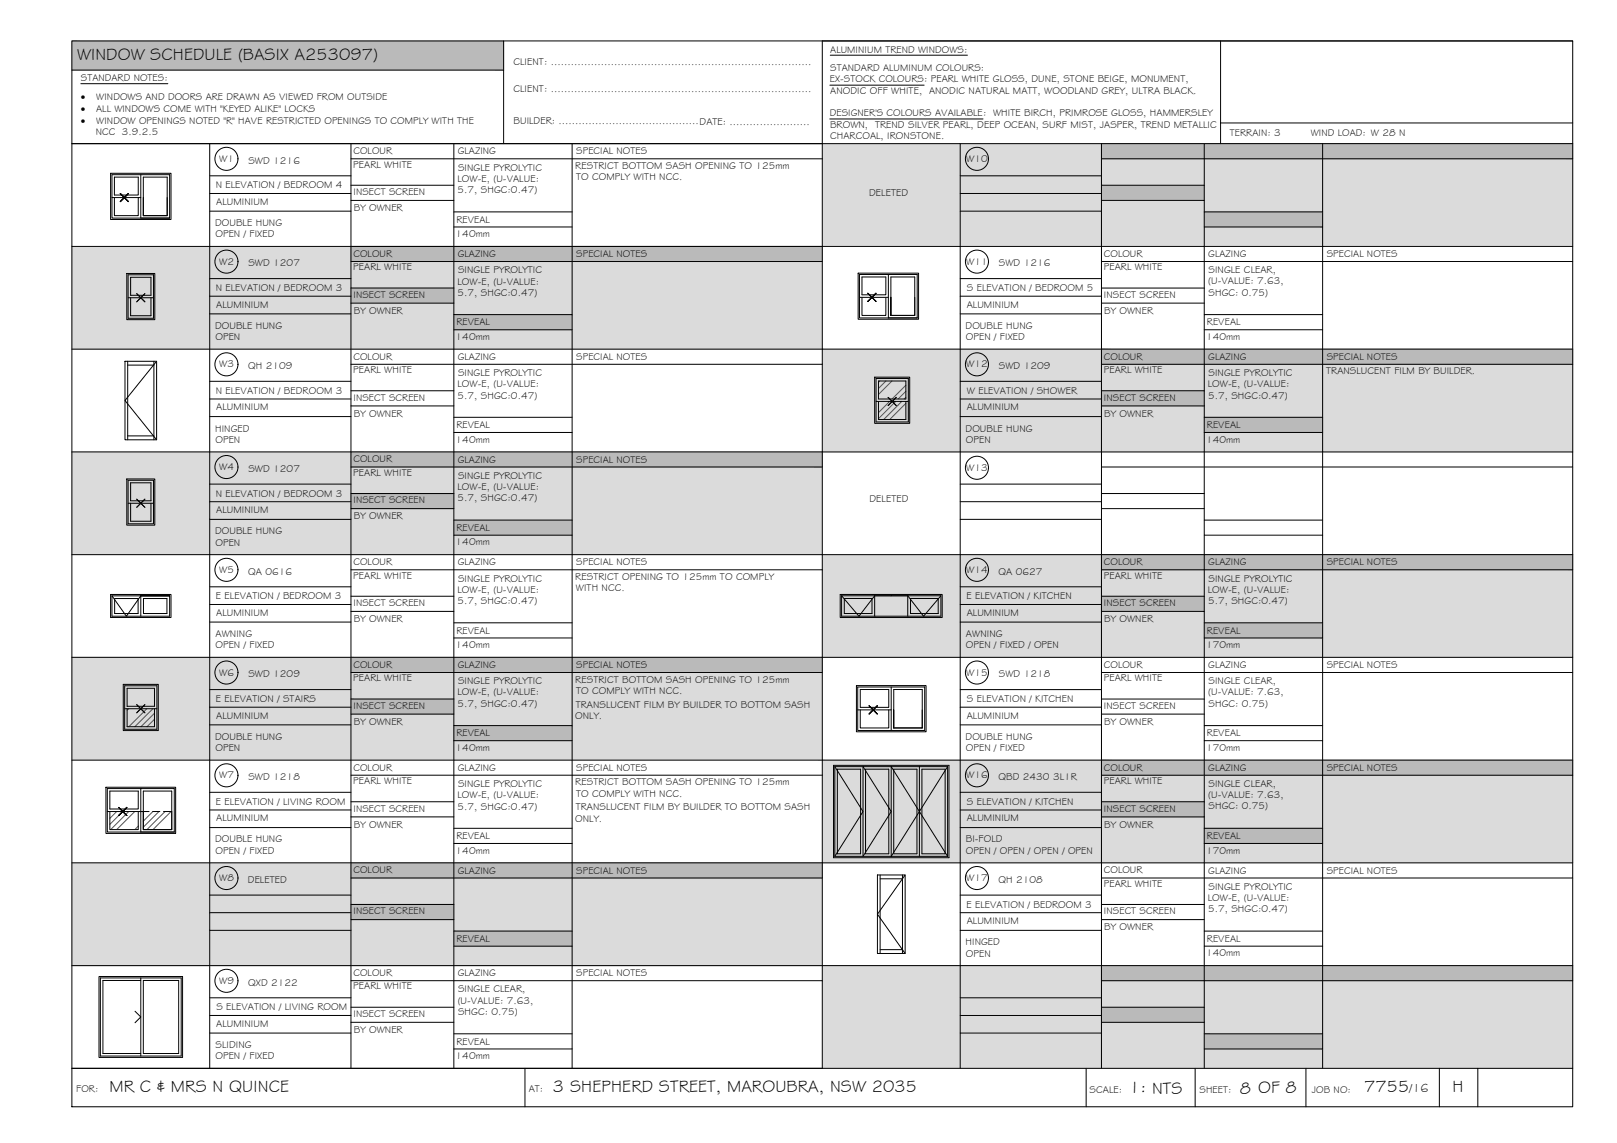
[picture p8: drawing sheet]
<svg xmlns="http://www.w3.org/2000/svg" width="420mm" height="297mm" viewBox="0 0 420 297" stroke-linecap="round" stroke-linejoin="round" font-family="sans-serif">
<!-- layer: WINDOW SCHEDULE HATCH -->
<g fill="#dbdbdb" stroke="#dbdbdb" stroke-width=".26">
<path d="M213.7 37.3l195 26.7v-26.7zM213.7 37.3l195 26.7h-195z"/>
<path d="M18.7 64l195 26.7v-26.7zM18.7 64l195 26.7h-195z"/>
<path d="M213.7 90.7l195 26.7v-26.7zM213.7 90.7l195 26.7h-195z"/>
<path d="M18.7 117.4l195 26.7v-26.7zM18.7 117.4l195 26.7h-195z"/>
<path d="M213.7 144.1l195 26.7v-26.7zM213.7 144.1l195 26.7h-195z"/>
<path d="M18.7 170.8l195 26.7v-26.7zM18.7 170.8l195 26.7h-195z"/>
<path d="M213.7 197.5l195 26.7v-26.7zM213.7 197.5l195 26.7h-195z"/>
<path d="M18.7 224.2l195 26.7v-26.7zM18.7 224.2l195 26.7h-195z"/>
<path d="M213.7 250.9l195 26.7v-26.7zM213.7 250.9l195 26.7h-195z"/>
</g>
<g fill="#bababa" stroke="#bababa" stroke-width=".26">
<path d="M18.7 10.6l112.2 7.6v-7.6zM18.7 10.6l112.2 7.6h-112.2z"/>
<path d="M286.2 37.3l122.5 4v-4zM286.2 37.3l122.5 4h-122.5z"/>
<path d="M286.2 48.1l26.7 4v-4zM286.2 48.1l26.7 4h-26.7z"/>
<path d="M312.9 55.1l30.8 3.9v-3.9zM312.9 55.1l30.8 3.9h-30.8z"/>
<path d="M91.2 64l122.5 4v-4zM91.2 64l122.5 4h-122.5z"/>
<path d="M91.2 74.9l26.7 3.9v-3.9zM91.2 74.9l26.7 3.9h-26.7z"/>
<path d="M117.9 81.8l30.8 3.9v-3.9zM117.9 81.8l30.8 3.9h-30.8z"/>
<path d="M286.2 90.7l122.5 4v-4zM286.2 90.7l122.5 4h-122.5z"/>
<path d="M286.2 101.6l26.7 3.9v-3.9zM286.2 101.6l26.7 3.9h-26.7z"/>
<path d="M312.9 108.5l30.8 3.9v-3.9zM312.9 108.5l30.8 3.9h-30.8z"/>
<path d="M91.2 117.4l122.5 4v-4zM91.2 117.4l122.5 4h-122.5z"/>
<path d="M91.2 128.3l26.7 3.9v-3.9zM91.2 128.3l26.7 3.9h-26.7z"/>
<path d="M117.9 135.2l30.8 3.9v-3.9zM117.9 135.2l30.8 3.9h-30.8z"/>
<path d="M286.2 144.1l122.5 4v-4zM286.2 144.1l122.5 4h-122.5z"/>
<path d="M286.2 155l26.7 3.9v-3.9zM286.2 155l26.7 3.9h-26.7z"/>
<path d="M312.9 161.9l30.8 3.9v-3.9zM312.9 161.9l30.8 3.9h-30.8z"/>
<path d="M91.2 170.8l122.5 4v-4zM91.2 170.8l122.5 4h-122.5z"/>
<path d="M91.2 181.6l26.7 4v-4zM91.2 181.6l26.7 4h-26.7z"/>
<path d="M117.9 188.6l30.8 3.9v-3.9zM117.9 188.6l30.8 3.9h-30.8z"/>
<path d="M286.2 197.5l122.5 4v-4zM286.2 197.5l122.5 4h-122.5z"/>
<path d="M286.2 208.4l26.7 3.9v-3.9zM286.2 208.4l26.7 3.9h-26.7z"/>
<path d="M312.9 215.3l30.8 3.9v-3.9zM312.9 215.3l30.8 3.9h-30.8z"/>
<path d="M91.2 224.2l122.5 4v-4zM91.2 224.2l122.5 4h-122.5z"/>
<path d="M91.2 235l26.7 4v-4zM91.2 235l26.7 4h-26.7z"/>
<path d="M117.9 242l30.8 3.9v-3.9zM117.9 242l30.8 3.9h-30.8z"/>
<path d="M286.2 250.9l122.5 4v-4zM286.2 250.9l122.5 4h-122.5z"/>
<path d="M286.2 261.8l26.7 3.9v-3.9zM286.2 261.8l26.7 3.9h-26.7z"/>
<path d="M312.9 268.7l30.8 3.9v-3.9zM312.9 268.7l30.8 3.9h-30.8z"/>
</g>
<!-- layer: BORDER -->
<g fill="none" stroke="#000" stroke-width=".26">
<path d="M18.7 10.6h390v277h-390zM18.7 18.2h112.2M130.9 10.6v26.7M317.1 10.6v26.7M408.7 10.6h-195v267M18.7 37.3h390M54.5 37.3v240.3M91.2 37.3v240.3M117.9 37.3v240.3M148.7 37.3v240.3M249.5 37.3v240.3M286.2 37.3v240.3"/>
<path d="M312.9 37.3v240.3M317.1 32h91.6M343.7 37.3v240.3M54.5 45.7h36.7M54.5 50.3h36.7M54.5 54.9h36.7M91.2 41.3h122.5M91.2 48.1h26.7M91.2 52.1h26.7M117.9 55.1h30.8M117.9 59h30.8M249.5 45.7h36.7"/>
<path d="M249.5 50.3h36.7M249.5 54.9h36.7M286.2 41.3h122.5M286.2 48.1h26.7M286.2 52.1h26.7M312.9 55.1h30.8M312.9 59h30.8M18.7 64h390M54.5 72.4h36.7M54.5 77h36.7M91.2 68h122.5M91.2 74.9h26.7"/>
<path d="M91.2 78.8h26.7M249.5 72.4h36.7M249.5 77h36.7M286.2 68h122.5M286.2 74.9h26.7M286.2 78.8h26.7M18.7 90.7h390M54.5 81.6h36.7M54.5 99.1h36.7M91.2 94.7h122.5M117.9 81.8h30.8M117.9 85.7h30.8"/>
<path d="M249.5 81.6h36.7M249.5 99.1h36.7M286.2 94.7h122.5M312.9 81.8h30.8M312.9 85.7h30.8M18.7 117.4h390M54.5 103.7h36.7M54.5 108.3h36.7M91.2 101.6h26.7M91.2 105.5h26.7M117.9 108.5h30.8M117.9 112.4h30.8"/>
<path d="M249.5 103.7h36.7M249.5 108.3h36.7M286.2 101.6h26.7M286.2 105.5h26.7M312.9 108.5h30.8M312.9 112.4h30.8M54.5 125.8h36.7M54.5 130.4h36.7M54.5 135h36.7M91.2 121.4h122.5M91.2 128.3h26.7M91.2 132.2h26.7"/>
<path d="M117.9 135.2h30.8M117.9 139.1h30.8M249.5 125.8h36.7M249.5 130.4h36.7M249.5 135h36.7M286.2 121.4h122.5M286.2 128.3h26.7M286.2 132.2h26.7M312.9 135.2h30.8M312.9 139.1h30.8M18.7 144.1h390M54.5 152.5h36.7"/>
<path d="M54.5 157.1h36.7M91.2 148.1h122.5M91.2 155h26.7M91.2 158.9h26.7M249.5 152.5h36.7M249.5 157.1h36.7M286.2 148.1h122.5M286.2 155h26.7M286.2 158.9h26.7M18.7 170.8h390M54.5 161.7h36.7M54.5 179.2h36.7"/>
<path d="M91.2 174.8h122.5M117.9 161.9h30.8M117.9 165.8h30.8M249.5 161.7h36.7M249.5 179.2h36.7M286.2 174.8h122.5M312.9 161.9h30.8M312.9 165.8h30.8M18.7 197.5h390M54.5 183.8h36.7M54.5 188.4h36.7M91.2 181.7h26.7"/>
<path d="M91.2 185.6h26.7M117.9 188.6h30.8M117.9 192.5h30.8M249.5 183.8h36.7M249.5 188.4h36.7M286.2 181.7h26.7M286.2 185.6h26.7M312.9 188.6h30.8M312.9 192.5h30.8M54.5 205.9h36.7M54.5 210.5h36.7M54.5 215.1h36.7"/>
<path d="M91.2 201.5h122.5M91.2 208.4h26.7M91.2 212.3h26.7M117.9 215.3h30.8M117.9 219.2h30.8M249.5 205.9h36.7M249.5 210.5h36.7M249.5 215.1h36.7M286.2 201.5h122.5M286.2 208.4h26.7M286.2 212.3h26.7M312.9 215.3h30.8"/>
<path d="M312.9 219.2h30.8M18.7 224.2h390M54.5 232.6h36.7M54.5 237.2h36.7M91.2 228.2h122.5M91.2 235h26.7M91.2 239h26.7M249.5 232.6h36.7M249.5 237.2h36.7M286.2 228.2h122.5M286.2 235h26.7M286.2 239h26.7"/>
<path d="M18.7 250.9h390M54.5 241.8h36.7M54.5 259.3h36.7M91.2 254.9h122.5M117.9 242h30.8M117.9 245.9h30.8M249.5 241.8h36.7M249.5 259.3h36.7M286.2 254.9h122.5M312.9 242h30.8M312.9 245.9h30.8M18.7 277.6h390"/>
<path d="M54.5 263.9h36.7M54.5 268.5h36.7M91.2 261.8h26.7M91.2 265.7h26.7M117.9 268.7h30.8M117.9 272.6h30.8M136.4 277.6v10M249.5 263.9h36.7M249.5 268.5h36.7M282.2 277.6v10M286.2 261.8h26.7M286.2 265.7h26.7"/>
<path d="M310.5 277.6v10M312.9 268.7h30.8M312.9 272.6h30.8M339.3 277.6v10M374 277.6v10M384 277.6v10"/>
</g>
<!-- layer: TEXT -->
<path d="M215.7 14.3h35.7M21 21.8h22.6M215.6 30.9h39.8M215.6 22.1h24.5" fill="none" stroke="#000" stroke-width=".26"/>
<!-- layer: HATCH -->
<g fill="none" stroke="#545454" stroke-width=".26">
<path d="M228.6 99l-.3 .3M230.2 99l-1.9 1.9M231.8 99l-3.5 3.5M231.1 104.3l-2.8 2.9M232.7 104.3l-4.4 4.5M234.3 104.3l-4.7 4.7M235.4 104.8l-4.2 4.2M235.4 100.1l-3.6 3.6M235.4 101.7l-2 2M235.4 103.3l-.5 .4M33.5 184.2l-.5 .4M38.1 184.2l-4.6 4.7"/>
<path d="M39.7 184.2l-4.7 4.7M40.1 185.3l-3.5 3.6M40.1 186.9l-1.9 2M30.3 210.9l-1.8 1.8M31.9 210.9l-3.4 3.3M33.5 210.9l-4.7 4.7M35 210.9l-4.7 4.7M35.9 214.7l-.9 .9M39.7 210.9l-2.5 2.5M41.3 210.9l-4.1 4.1M42.9 210.9l-4.7 4.7M44.5 210.9l-4.7 4.7"/>
<path d="M44.6 215.4l-.1 .2"/>
</g>
<!-- layer: WINDOWS -->
<g fill="none" stroke="#000" stroke-width=".26">
<path d="M29.1 45.4h15v11.3h-15zM29.1 51.3h7.5M29.7 51.3v4.7h6.2v-4.7M29.7 46h6.2v4.7h-6.2zM31.2 50.3l2.2 2.1M33.4 50.3l-2.2 2.1 2.2-2.1M33.4 50.3l-2.2 2.1M36.6 45.4v11.3h7.5M37.2 51.3v4.7v-10h6.2v10h-6.2h6.2v-4.7M33.3 71.4h6.6v11.3h-6.6zM33.3 77.4h6.6M33.9 72.1h5.3v4.6h-5.3z"/>
<path d="M33.9 77.4v4.7h5.3v-4.7M35.5 76.3l2.1 2.1M37.6 76.3l-2.1 2.1M223.3 71.3h15v11.3h-15zM223.3 77.3h7.5M224 77.3v4.7h6.2v-4.7M224 72h6.2v4.6h-6.2zM225.5 76.2l2.1 2.1M227.6 76.2l-2.1 2.1 2.1-2.1M227.6 76.2l-2.1 2.1M230.8 71.3v11.3h7.5M231.5 77.3v4.7v-10h6.2v10h-6.2h6.2v-4.7"/>
<path d="M227.6 98.4h8.4v11.3h-8.4zM228.3 99h7.1v4.7h-7.1zM227.6 104.3h8.4M228.3 104.3v4.7h7.1v-4.7M230.8 103.3l2.1 2.1M232.9 103.3l-2.1 2.1M33.3 124.8h6.6v11.3h-6.6zM33.3 130.8h6.6M33.9 125.5h5.3v4.6h-5.3zM33.9 130.8v4.7h5.3v-4.7M35.5 129.7l2.1 2.1M37.6 129.7l-2.1 2.1"/>
<path d="M29.1 154.8h15h-7.5M29.1 154.8l3.7 5.3 3.8-5.3M29.1 154.8v5.3h15v-5.3M29.8 155.5h6.1v3.9h-6.1zM36.6 154.8v5.3M37.3 155.5h6.1v3.9h-6.1zM218.7 154.8v5.3h25.8v-5.3M218.7 154.8l4.5 5.3 4.1-5.3v5.3M218.7 154.8h25.8M219.4 155.5h7.2v3.9h-7.2zM236.6 155.5h7.2v3.9h-7.2zM244.5 154.8l-4.5 5.3-4.1-5.3v5.3"/>
<path d="M32.4 178.2h8.4v11.3h-8.4zM33 178.9h7.1v4.7h-7.1zM222.9 178.5h17.4v11.3h-17.4zM223.5 179.2h7.4v4.6h-7.4zM231.6 178.5v11.3h8.7M32.4 184.2h8.4M33 184.2v4.7h7.1v-4.7M35.5 183.1l2.1 2.1M37.6 183.1l-2.1 2.1M216.9 199.2l7.3 11.7-7.3 11.6M216.9 199.2h29.3M216.9 199.2v23.3"/>
<path d="M217.6 199.9h6v22h-6zM222.9 184.5h8.7M223.5 184.5v4.7h7.4v-4.7M224.2 199.2l7.4 11.7-7.4 11.6zM224.9 199.9h6v22h-6zM225.8 183.4l2.2 2.1M228 183.4l-2.2 2.1 2.2-2.1M228 183.4l-2.2 2.1M231.6 199.2l7.3 11.7-7.3 11.6zM232.2 184.5v4.7v-10h7.4v10h-7.4h7.4v-4.7M232.2 199.9h6.1v22h-6.1zM238.9 199.2v23.3"/>
<path d="M239.6 199.9h6v22h-6zM246.2 199.2l-7.3 11.7 7.3 11.6M246.2 199.2v23.3M27.9 204.9h17.4v11.3h-17.4zM27.9 210.9h8.7M28.5 210.9v4.7h7.4v-4.7M28.5 205.6h7.4v4.6h-7.4zM30.8 209.8l2.2 2.2M33 209.8l-2.2 2.2 2.2-2.2M33 209.8l-2.2 2.2M36.6 204.9v11.3h8.7M37.2 210.9v4.7v-10h7.4v10h-7.4h7.4v-4.7"/>
<path d="M216.9 222.5h29.3M26.1 254.1h21v20.3h-21zM36.6 254.1v20.3M36.6 254.8h-9.9v19h9.9M37.2 254.8h9.2v19h-9.2zM35.1 262.8l1.5 1.5-1.5 1.5"/>
<circle cx="58.8" cy="41.3" r="3"/>
<circle cx="253.8" cy="41.3" r="3"/>
<circle cx="58.8" cy="68" r="3"/>
<circle cx="253.8" cy="68" r="3"/>
<circle cx="58.8" cy="94.7" r="3"/>
<circle cx="253.8" cy="94.7" r="3"/>
<circle cx="58.8" cy="121.4" r="3"/>
<circle cx="253.8" cy="121.6" r="3"/>
<circle cx="58.8" cy="148.1" r="3"/>
<circle cx="253.8" cy="148.1" r="3"/>
<circle cx="58.8" cy="174.8" r="3"/>
<circle cx="253.8" cy="174.8" r="3"/>
<circle cx="58.8" cy="201.5" r="3"/>
<circle cx="253.8" cy="201.5" r="3"/>
<circle cx="58.8" cy="228.2" r="3"/>
<circle cx="253.8" cy="228.2" r="3"/>
<circle cx="58.8" cy="254.9" r="3"/>
</g>
<!-- layer: NEWWORK -->
<g fill="none" stroke="#000" stroke-width=".26">
<path d="M28.7 45h15.7v12h-15.7zM32.9 71.1h7.3v12h-7.3zM223 71h15.7v12h-15.7zM32.5 93.9h8.2v20.4h-8.2zM33.2 94.9h6.8M33.2 93.9v20.4M40 93.9v20.4M227.3 98h9.1v12h-9.1zM33.2 113.3h6.8M32.9 124.5h7.3v12h-7.3zM28.7 154.5h15.7v6h-15.7zM218.3 154.5h26.5v6h-26.5z"/>
<path d="M32 177.9h9.1v12h-9.1zM222.5 178.2h18.1v12h-18.1zM216.6 198.9h30v24h-30zM27.5 204.6h18.1v12h-18.1zM228 227.4h7.2v20.4h-7.2zM228.7 228.4h5.8M228.7 227.4v20.4M234.5 227.4v20.4M25.7 253.8h21.7v21h-21.7zM228.7 246.8h5.8"/>
</g>
<!-- layer: DOORS -->
<path d="M40.7 93.9l-8.2 10.2 8.2 10.2M235.2 227.4l-7.2 10.2 7.2 10.2" fill="none" stroke="#000" stroke-width=".26"/>
<!-- layer: 0.13 -->
<path d="M36.6 210.9h2.1M39.7 210.9h1.8M42.5 210.9h2.1" fill="none" stroke="#000" stroke-width=".26"/>
<g font-size="4.5">
<text x="20" y="15.6">WINDOW SCHEDULE (BASIX A253097)</text>
<text x="28.5" y="283.7">MR C &amp; MRS N QUINCE</text>
<text x="143.7" y="283.7">3 SHEPHERD STREET, MAROUBRA, NSW 2035</text>
<text x="293.4" y="284">1: NTS</text>
<text x="322.2" y="284.2">8 OF 8</text>
<text x="354.5" y="283.8">7755</text>
<text x="377.4" y="283.8">H</text>
</g>
<text font-size="3.2" x="366.3" y="283.8">/16</text>
<g font-size="2.6">
<text x="133.4" y="16.9">CLIENT: ..............................................................................</text>
<text x="215.7" y="13.6">ALUMINIUM TREND WINDOWS:</text>
<text x="21" y="21.1">STANDARD NOTES:</text>
<text x="215.6" y="21.4">EX-STOCK COLOURS: PEARL WHITE GLOSS, DUNE, STONE BEIGE, MONUMENT,</text>
<text x="215.7" y="18.5">STANDARD ALUMINUM COLOURS:</text>
<text x="21" y="26.1">·</text>
<text x="21" y="29.1">·</text>
<text x="25" y="29.1">ALL WINDOWS COME WITH &quot;KEYED ALIKE&quot; LOCKS</text>
<text x="25" y="26.1">WINDOWS AND DOORS ARE DRAWN AS VIEWED FROM OUTSIDE</text>
<text x="133.4" y="24">CLIENT: ..............................................................................</text>
<text x="215.7" y="24.4">ANODIC OFF WHITE, ANODIC NATURAL MATT, WOODLAND GREY, ULTRA BLACK.</text>
<text x="21" y="32.1">·</text>
<text x="24.9" y="35.1">NCC 3.9.2.5</text>
<text x="25" y="32.1">WINDOW OPENINGS NOTED &quot;R&quot; HAVE RESTRICTED OPENINGS TO COMPLY WITH THE</text>
<text x="133.4" y="32.3">BUILDER: ..........................................DATE: ........................</text>
<text x="215.6" y="30.2">DESIGNER'S COLOURS AVAILABLE: WHITE BIRCH, PRIMROSE GLOSS, HAMMERSLEY</text>
<text x="215.7" y="33.2">BROWN, TREND SILVER PEARL, DEEP OCEAN, SURF MIST, JASPER, TREND METALLIC</text>
<text x="319.6" y="35.4">TERRAIN: 3</text>
<text x="340.6" y="35.4">WIND LOAD: W 28 N</text>
<text x="91.8" y="40.1">COLOUR</text>
<text x="119" y="40.1">GLAZING</text>
<text x="149.7" y="40.1">SPECIAL NOTES</text>
<text x="215.7" y="36.1">CHARCOAL, IRONSTONE.</text>
<text x="57" y="42.1">W1</text>
<text x="64.5" y="42.6">SWD 1216</text>
<text x="91.8" y="43.5">PEARL WHITE</text>
<text x="118.9" y="47.2">LOW-E, (U-VALUE:</text>
<text x="119" y="44.3">SINGLE PYROLYTIC</text>
<text x="149.5" y="43.9">RESTRICT BOTTOM SASH OPENING TO 125mm</text>
<text x="149.7" y="46.8">TO COMPLY WITH NCC.</text>
<text x="251.1" y="42.1">W10</text>
<text x="56.1" y="49">N ELEVATION / BEDROOM 4</text>
<text x="56.2" y="53.2">ALUMINIUM</text>
<text x="91.8" y="50.7">INSECT SCREEN</text>
<text x="118.9" y="50.2">5.7, SHGC:0.47)</text>
<text x="225.9" y="51">DELETED</text>
<text x="55.9" y="58.7">DOUBLE HUNG</text>
<text x="92" y="54.9">BY OWNER</text>
<text x="118.6" y="57.9">REVEAL</text>
<text x="56" y="61.6">OPEN / FIXED</text>
<text x="118.4" y="61.7">140mm</text>
<text x="57" y="68.8">W2</text>
<text x="64.5" y="69.3">SWD 1207</text>
<text x="91.8" y="70.2">PEARL WHITE</text>
<text x="91.8" y="66.8">COLOUR</text>
<text x="119" y="66.9">GLAZING</text>
<text x="119" y="71">SINGLE PYROLYTIC</text>
<text x="149.7" y="66.9">SPECIAL NOTES</text>
<text x="251.1" y="68.8">W11</text>
<text x="259.5" y="69.3">SWD 1216</text>
<text x="286.8" y="70.2">PEARL WHITE</text>
<text x="286.8" y="66.8">COLOUR</text>
<text x="314" y="66.9">GLAZING</text>
<text x="314" y="71">SINGLE CLEAR,</text>
<text x="344.7" y="66.9">SPECIAL NOTES</text>
<text x="56.1" y="75.7">N ELEVATION / BEDROOM 3</text>
<text x="91.8" y="77.4">INSECT SCREEN</text>
<text x="118.9" y="73.9">LOW-E, (U-VALUE:</text>
<text x="118.9" y="76.9">5.7, SHGC:0.47)</text>
<text x="251.2" y="75.7">S ELEVATION / BEDROOM 5</text>
<text x="286.9" y="77.4">INSECT SCREEN</text>
<text x="313.9" y="73.9">(U-VALUE: 7.63,</text>
<text x="314" y="76.9">SHGC: 0.75)</text>
<text x="56.2" y="79.9">ALUMINIUM</text>
<text x="92" y="81.6">BY OWNER</text>
<text x="251.2" y="79.9">ALUMINIUM</text>
<text x="286.9" y="81.6">BY OWNER</text>
<text x="55.9" y="85.5">DOUBLE HUNG</text>
<text x="56" y="88.4">OPEN</text>
<text x="118.4" y="88.3">140mm</text>
<text x="118.6" y="84.6">REVEAL</text>
<text x="250.9" y="85.4">DOUBLE HUNG</text>
<text x="251" y="88.3">OPEN / FIXED</text>
<text x="313.4" y="88.3">140mm</text>
<text x="313.6" y="84.6">REVEAL</text>
<text x="57" y="95.5">W3</text>
<text x="64.5" y="95.9">QH 2109</text>
<text x="91.8" y="93.5">COLOUR</text>
<text x="119" y="93.5">GLAZING</text>
<text x="149.7" y="93.5">SPECIAL NOTES</text>
<text x="251.1" y="95.5">W12</text>
<text x="259.5" y="96">SWD 1209</text>
<text x="286.8" y="93.5">COLOUR</text>
<text x="314" y="93.5">GLAZING</text>
<text x="344.7" y="93.5">SPECIAL NOTES</text>
<text x="91.8" y="96.9">PEARL WHITE</text>
<text x="118.9" y="100.6">LOW-E, (U-VALUE:</text>
<text x="119" y="97.7">SINGLE PYROLYTIC</text>
<text x="286.8" y="96.9">PEARL WHITE</text>
<text x="313.9" y="100.6">LOW-E, (U-VALUE:</text>
<text x="314" y="97.7">SINGLE PYROLYTIC</text>
<text x="344.6" y="97.3">TRANSLUCENT FILM BY BUILDER.</text>
<text x="56.1" y="102.4">N ELEVATION / BEDROOM 3</text>
<text x="56.2" y="106.7">ALUMINIUM</text>
<text x="91.8" y="104.1">INSECT SCREEN</text>
<text x="118.9" y="103.6">5.7, SHGC:0.47)</text>
<text x="251.2" y="102.4">W ELEVATION / SHOWER</text>
<text x="251.2" y="106.7">ALUMINIUM</text>
<text x="286.9" y="104.1">INSECT SCREEN</text>
<text x="313.9" y="103.6">5.7, SHGC:0.47)</text>
<text x="55.9" y="112.2">HINGED</text>
<text x="92" y="108.3">BY OWNER</text>
<text x="118.6" y="111.3">REVEAL</text>
<text x="250.9" y="112.2">DOUBLE HUNG</text>
<text x="286.9" y="108.3">BY OWNER</text>
<text x="313.6" y="111.3">REVEAL</text>
<text x="56" y="115.1">OPEN</text>
<text x="118.4" y="115">140mm</text>
<text x="251" y="115.1">OPEN</text>
<text x="313.4" y="115">140mm</text>
<text x="57" y="122.2">W4</text>
<text x="64.5" y="122.7">SWD 1207</text>
<text x="91.8" y="123.6">PEARL WHITE</text>
<text x="91.8" y="120.2">COLOUR</text>
<text x="119" y="120.3">GLAZING</text>
<text x="119" y="124.4">SINGLE PYROLYTIC</text>
<text x="149.7" y="120.3">SPECIAL NOTES</text>
<text x="251.1" y="122.4">W13</text>
<text x="56.1" y="129.1">N ELEVATION / BEDROOM 3</text>
<text x="91.8" y="130.8">INSECT SCREEN</text>
<text x="118.9" y="127.4">LOW-E, (U-VALUE:</text>
<text x="118.9" y="130.3">5.7, SHGC:0.47)</text>
<text x="225.9" y="130.5">DELETED</text>
<text x="56.2" y="133.3">ALUMINIUM</text>
<text x="92" y="135">BY OWNER</text>
<text x="118.6" y="138">REVEAL</text>
<text x="55.9" y="138.9">DOUBLE HUNG</text>
<text x="56" y="141.8">OPEN</text>
<text x="118.4" y="141.7">140mm</text>
<text x="57" y="148.9">W5</text>
<text x="64.5" y="149.3">QA 0616</text>
<text x="91.8" y="146.9">COLOUR</text>
<text x="119" y="147">GLAZING</text>
<text x="149.7" y="147">SPECIAL NOTES</text>
<text x="251.1" y="148.9">W14</text>
<text x="259.5" y="149.3">QA 0627</text>
<text x="286.8" y="146.9">COLOUR</text>
<text x="314" y="147">GLAZING</text>
<text x="344.7" y="147">SPECIAL NOTES</text>
<text x="56.1" y="155.8">E ELEVATION / BEDROOM 3</text>
<text x="91.8" y="150.3">PEARL WHITE</text>
<text x="118.9" y="154">LOW-E, (U-VALUE:</text>
<text x="119" y="151.1">SINGLE PYROLYTIC</text>
<text x="149.5" y="150.7">RESTRICT OPENING TO 125mm TO COMPLY</text>
<text x="149.6" y="153.6">WITH NCC.</text>
<text x="251.1" y="155.8">E ELEVATION / KITCHEN</text>
<text x="286.8" y="150.3">PEARL WHITE</text>
<text x="313.9" y="154">LOW-E, (U-VALUE:</text>
<text x="314" y="151.1">SINGLE PYROLYTIC</text>
<text x="56.2" y="160">ALUMINIUM</text>
<text x="91.8" y="157.5">INSECT SCREEN</text>
<text x="92" y="161.7">BY OWNER</text>
<text x="118.9" y="157">5.7, SHGC:0.47)</text>
<text x="251.2" y="160">ALUMINIUM</text>
<text x="286.9" y="157.5">INSECT SCREEN</text>
<text x="286.9" y="161.7">BY OWNER</text>
<text x="313.9" y="157">5.7, SHGC:0.47)</text>
<text x="56" y="165.5">AWNING</text>
<text x="118.6" y="164.7">REVEAL</text>
<text x="251" y="165.5">AWNING</text>
<text x="313.6" y="164.7">REVEAL</text>
<text x="56" y="168.4">OPEN / FIXED</text>
<text x="91.8" y="173.6">COLOUR</text>
<text x="118.4" y="168.4">140mm</text>
<text x="119" y="173.6">GLAZING</text>
<text x="149.7" y="173.6">SPECIAL NOTES</text>
<text x="251" y="168.4">OPEN / FIXED / OPEN</text>
<text x="286.8" y="173.6">COLOUR</text>
<text x="313.4" y="168.4">170mm</text>
<text x="314" y="173.6">GLAZING</text>
<text x="344.7" y="173.6">SPECIAL NOTES</text>
<text x="57" y="175.6">W6</text>
<text x="64.5" y="176.1">SWD 1209</text>
<text x="91.8" y="177">PEARL WHITE</text>
<text x="119" y="177.8">SINGLE PYROLYTIC</text>
<text x="149.5" y="177.4">RESTRICT BOTTOM SASH OPENING TO 125mm</text>
<text x="251.1" y="175.6">W15</text>
<text x="259.5" y="176.1">SWD 1218</text>
<text x="286.8" y="177">PEARL WHITE</text>
<text x="314" y="177.8">SINGLE CLEAR,</text>
<text x="56.1" y="182.5">E ELEVATION / STAIRS</text>
<text x="91.8" y="184.2">INSECT SCREEN</text>
<text x="118.9" y="180.7">LOW-E, (U-VALUE:</text>
<text x="118.9" y="183.7">5.7, SHGC:0.47)</text>
<text x="149.6" y="183.9">TRANSLUCENT FILM BY BUILDER TO BOTTOM SASH</text>
<text x="149.7" y="180.3">TO COMPLY WITH NCC.</text>
<text x="251.2" y="182.5">S ELEVATION / KITCHEN</text>
<text x="286.9" y="184.2">INSECT SCREEN</text>
<text x="313.9" y="180.7">(U-VALUE: 7.63,</text>
<text x="314" y="183.7">SHGC: 0.75)</text>
<text x="56.2" y="186.7">ALUMINIUM</text>
<text x="92" y="188.4">BY OWNER</text>
<text x="118.6" y="191.4">REVEAL</text>
<text x="149.5" y="186.8">ONLY.</text>
<text x="251.2" y="186.7">ALUMINIUM</text>
<text x="286.9" y="188.4">BY OWNER</text>
<text x="313.6" y="191.4">REVEAL</text>
<text x="55.9" y="192.3">DOUBLE HUNG</text>
<text x="56" y="195.2">OPEN</text>
<text x="118.4" y="195.1">140mm</text>
<text x="250.9" y="192.2">DOUBLE HUNG</text>
<text x="251" y="195.1">OPEN / FIXED</text>
<text x="313.4" y="195.1">170mm</text>
<text x="57" y="202.3">W7</text>
<text x="64.5" y="202.7">SWD 1218</text>
<text x="91.8" y="203.7">PEARL WHITE</text>
<text x="91.8" y="200.3">COLOUR</text>
<text x="119" y="200.4">GLAZING</text>
<text x="149.7" y="200.4">SPECIAL NOTES</text>
<text x="251.1" y="202.3">W16</text>
<text x="259.5" y="202.7">QBD 2430 3L1R</text>
<text x="286.8" y="203.7">PEARL WHITE</text>
<text x="286.8" y="200.3">COLOUR</text>
<text x="314" y="200.4">GLAZING</text>
<text x="344.7" y="200.4">SPECIAL NOTES</text>
<text x="56.1" y="209.2">E ELEVATION / LIVING ROOM</text>
<text x="118.9" y="207.4">LOW-E, (U-VALUE:</text>
<text x="119" y="204.5">SINGLE PYROLYTIC</text>
<text x="149.5" y="204.1">RESTRICT BOTTOM SASH OPENING TO 125mm</text>
<text x="149.7" y="207">TO COMPLY WITH NCC.</text>
<text x="251.2" y="209.2">S ELEVATION / KITCHEN</text>
<text x="313.9" y="207.4">(U-VALUE: 7.63,</text>
<text x="314" y="204.5">SINGLE CLEAR,</text>
<text x="56.2" y="213.4">ALUMINIUM</text>
<text x="91.8" y="210.9">INSECT SCREEN</text>
<text x="92" y="215.1">BY OWNER</text>
<text x="118.9" y="210.4">5.7, SHGC:0.47)</text>
<text x="149.5" y="213.5">ONLY.</text>
<text x="149.6" y="210.6">TRANSLUCENT FILM BY BUILDER TO BOTTOM SASH</text>
<text x="251.2" y="213.4">ALUMINIUM</text>
<text x="286.9" y="210.9">INSECT SCREEN</text>
<text x="286.9" y="215.1">BY OWNER</text>
<text x="314" y="210.4">SHGC: 0.75)</text>
<text x="55.9" y="218.9">DOUBLE HUNG</text>
<text x="56" y="221.8">OPEN / FIXED</text>
<text x="118.4" y="221.8">140mm</text>
<text x="118.6" y="218.1">REVEAL</text>
<text x="251" y="218.9">BI-FOLD</text>
<text x="251" y="221.8">OPEN / OPEN / OPEN / OPEN</text>
<text x="313.4" y="221.8">170mm</text>
<text x="313.6" y="218.1">REVEAL</text>
<text x="91.8" y="227">COLOUR</text>
<text x="119" y="227">GLAZING</text>
<text x="149.7" y="227.1">SPECIAL NOTES</text>
<text x="286.8" y="227">COLOUR</text>
<text x="314" y="227">GLAZING</text>
<text x="344.7" y="227.1">SPECIAL NOTES</text>
<text x="57" y="229">W8</text>
<text x="64.4" y="229.4">DELETED</text>
<text x="251.1" y="229">W17</text>
<text x="259.5" y="229.5">QH 2108</text>
<text x="286.8" y="230.4">PEARL WHITE</text>
<text x="314" y="231.2">SINGLE PYROLYTIC</text>
<text x="91.8" y="237.6">INSECT SCREEN</text>
<text x="251.1" y="235.9">E ELEVATION / BEDROOM 3</text>
<text x="286.9" y="237.6">INSECT SCREEN</text>
<text x="313.9" y="234.1">LOW-E, (U-VALUE:</text>
<text x="313.9" y="237.1">5.7, SHGC:0.47)</text>
<text x="118.6" y="244.8">REVEAL</text>
<text x="250.9" y="245.7">HINGED</text>
<text x="251.2" y="240.1">ALUMINIUM</text>
<text x="286.9" y="241.8">BY OWNER</text>
<text x="313.6" y="244.8">REVEAL</text>
<text x="251" y="248.6">OPEN</text>
<text x="313.4" y="248.6">140mm</text>
<text x="57" y="255.7">W9</text>
<text x="64.5" y="256.2">QXD 2122</text>
<text x="91.8" y="257.1">PEARL WHITE</text>
<text x="91.8" y="253.7">COLOUR</text>
<text x="119" y="253.8">GLAZING</text>
<text x="119" y="257.9">SINGLE CLEAR,</text>
<text x="149.7" y="253.8">SPECIAL NOTES</text>
<text x="56.2" y="262.6">S ELEVATION / LIVING ROOM</text>
<text x="118.9" y="260.8">(U-VALUE: 7.63,</text>
<text x="119" y="263.8">SHGC: 0.75)</text>
<text x="56.2" y="266.8">ALUMINIUM</text>
<text x="91.8" y="264.3">INSECT SCREEN</text>
<text x="92" y="268.5">BY OWNER</text>
<text x="56" y="275.2">OPEN / FIXED</text>
<text x="56" y="272.3">SLIDING</text>
<text x="118.4" y="275.2">140mm</text>
<text x="118.6" y="271.5">REVEAL</text>
<text x="19.8" y="283.8">FOR:</text>
<text x="137.4" y="283.7">AT:</text>
<text x="283.1" y="284">SCALE:</text>
<text x="311.7" y="284">SHEET:</text>
<text x="340.9" y="284">JOB NO:</text>
</g>
</svg>
